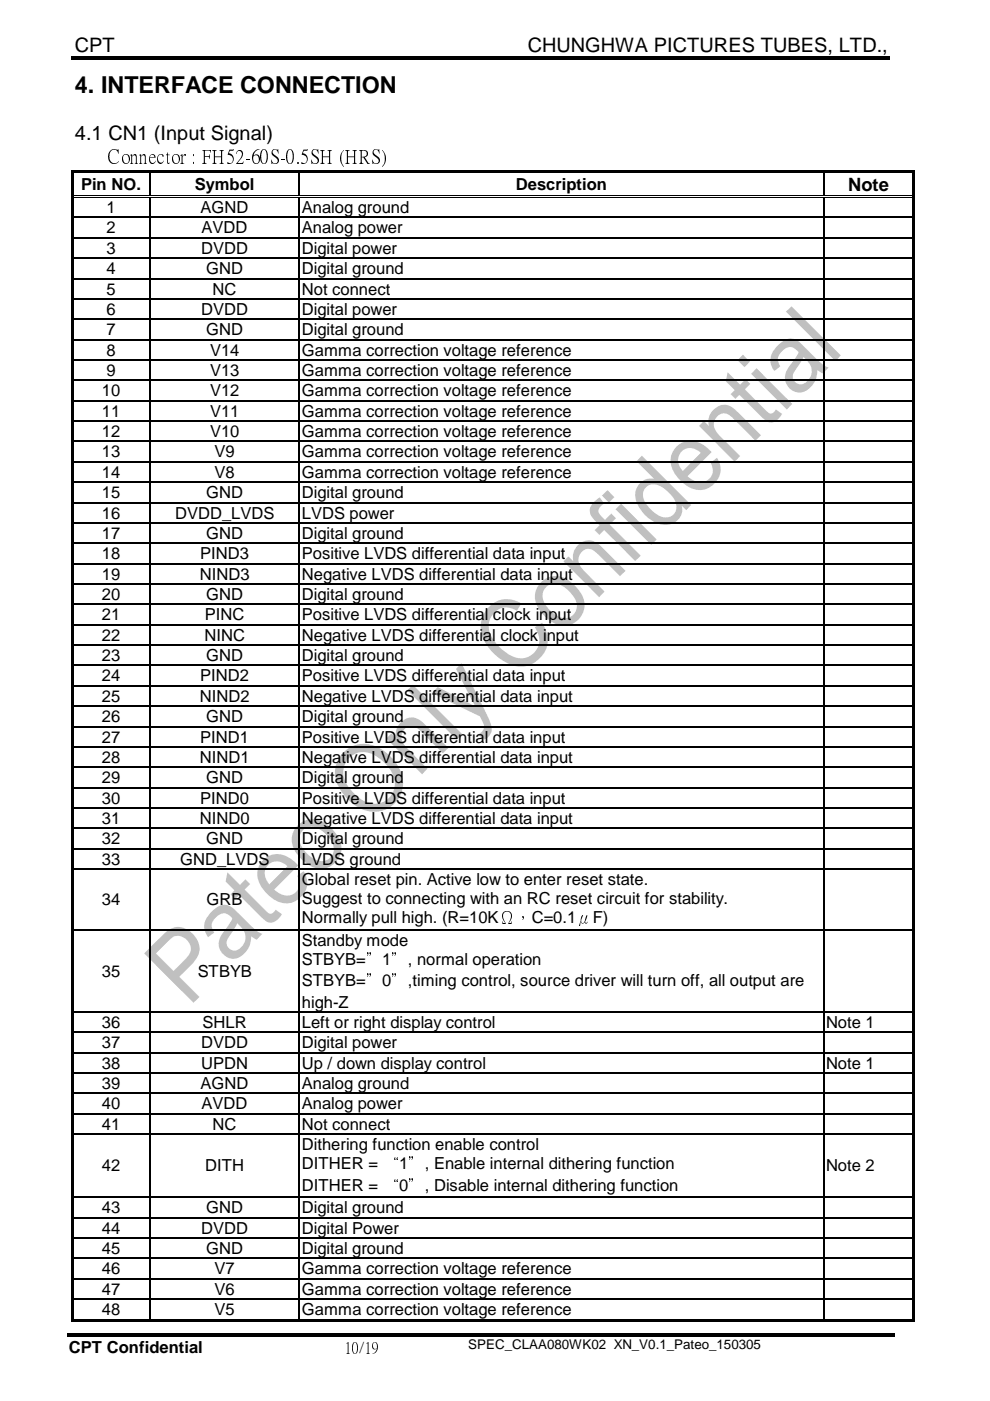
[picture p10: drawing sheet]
<svg xmlns="http://www.w3.org/2000/svg" width="210mm" height="297mm" viewBox="0 0 210 297" stroke-linecap="round" stroke-linejoin="round" font-family="sans-serif">
<path d="M15.1 11.9h82.1v.8h-82.1zM96.9 11.9h.8v.8h-.8zM97.7 11.9h91v.8h-91zM14.1 282.7h40.5v.7h-40.5zM54.6 282.7h.7v.7h-.7zM55.3 282.7h43.3v.7h-43.3zM98.6 282.7h.8v.7h-.8zM99.4 282.7h90.2v.7h-90.2z" fill="#000"/>
<g fill="#c0c0c0">
<path d="M30.6 202.1l3-3a6.2 6.2 0 0 1 4.1-2.6 4.9 4.9 0 0 1 4.5 5.5 13.8 13.8 0 0 1-3.8 4.7l-.4 .4 4.3 4.3-1.3 1.2zM33.9 201.3l-.8 .8 3.7 3.8 .8-.8a11.2 11.2 0 0 0 2.8-3.5 2.73 2.73 0 0 0-3.9-2.8z" fill-rule="evenodd"/>
<path d="M44.9 193.3a3.1 3.1 0 0 1 4.2-.9l3.6 3.4a8.1 8.1 0 0 0 2.9 2.2l-1.2 1.2-1.1-.7a4.6 4.6 0 0 1-3.8 4.8 3.3 3.3 0 0 1-3-2.1 3.3 3.3 0 0 1 .9-3.6l1.9-2.9a2.06 2.06 0 0 0-3.5-.2 2.17 2.17 0 0 0-.4 3.2l-1.3 1a3.8 3.8 0 0 1 .8-5.4zM50.3 195.7l-1.4 2.4a2.22 2.22 0 0 0-.6 2.7 1.79 1.79 0 0 0 3.1-.2 3.1 3.1 0 0 0-.8-4.6z" fill-rule="evenodd"/>
<path d="M48.2 185l2.7 2.6 1.1-1.2 .8 .8 .2 .3-1.1 1.1 2.7 2.8a9 9 0 0 0 2.6 2.3 1.38 1.38 0 0 0 1.3-.8l1.3 .9a2.55 2.55 0 0 1-3.3 1.6l-5.8-5.6-.8 .8-1-1 .8-.8-1.9-1.9z" fill-rule="evenodd"/>
<path d="M55.8 182.3a4.6 4.6 0 0 1 6.6 .3l.8 .9-5.1 5.1a3.2 3.2 0 0 0 5 .2 2.79 2.79 0 0 0-.1-3.1l1.4-1a4.5 4.5 0 0 1-.9 5.7 4.5 4.5 0 0 1-5.8 0 6.5 6.5 0 0 1-3.1-6 4 4 0 0 1 1.2-2.1zM56.9 183.3a2.93 2.93 0 0 0 .2 4.2l3.9-3.9a2.9 2.9 0 0 0-4.1-.3z" fill-rule="evenodd"/>
<path d="M63.2 175a4.8 4.8 0 0 1 7 .6 5.2 5.2 0 0 1 2 5.6 4.4 4.4 0 0 1-7.2 1.9 6.4 6.4 0 0 1-3.1-5.7l.3-1zM64.2 176a3.2 3.2 0 0 0 .5 4.5 4.6 4.6 0 0 0 4.1 2 2.75 2.75 0 0 0 1.1-4.6 4.8 4.8 0 0 0-4.5-2.5z" fill-rule="evenodd"/>
<path d="M72.9 159.5a6.5 6.5 0 0 1 9 .1 8.4 8.4 0 0 1 3.5 7.2 6.2 6.2 0 0 1-10.1 4 9.2 9.2 0 0 1-4.3-7.3 5.8 5.8 0 0 1 1.9-4zM74 160.7a4.6 4.6 0 0 0 0 6.3 7.7 7.7 0 0 0 5.1 3.4 4.4 4.4 0 0 0 4.1-2.3 4.4 4.4 0 0 0-.3-4.7 7.8 7.8 0 0 0-6.1-3.9l-1.5 .3z" fill-rule="evenodd"/>
<path d="M85 153.2a3.2 3.2 0 0 1 5 .3l5.1 5.1-1.2 1.1-2.9-2.8a10.3 10.3 0 0 0-3.3-2.9 2.33 2.33 0 0 0-2.4 1.3 2.33 2.33 0 0 0 .4 2.6l4.9 5.1-1.1 1.2-7.6-7.6 1.1-1.1 1 1.1a3.4 3.4 0 0 1 1-3.4z" fill-rule="evenodd"/>
<path d="M86.4 146.3l1.1-1.1 10.5 10.5-1.2 1.1z" fill-rule="evenodd"/>
<path d="M92.8 145.7l8.1 4.2-4.2-8.1 1.2-1.2 4.6 9.4a9.8 9.8 0 0 1 1.7 5 2.61 2.61 0 0 1-1.5 1.8l-1.4-1.1a1.85 1.85 0 0 0 .9-2.9l-.4-.9-10.2-5z" fill-rule="evenodd"/>
<path d="M103.7 128.7a5.3 5.3 0 0 1 6.8-.8l-.9 1.6a3.9 3.9 0 0 0-4.7 .3 3.9 3.9 0 0 0-1 4.5 9.2 9.2 0 0 0 6.2 5.3 4 4 0 0 0 3.9-2.2 4 4 0 0 0-.6-4.4l1.5-1a5.8 5.8 0 0 1-.5 7.6 5.8 5.8 0 0 1-7.5 .6 9.8 9.8 0 0 1-5-6.9 6 6 0 0 1 1.8-4.6z" fill-rule="evenodd"/>
<path d="M114.7 123.4a4.6 4.6 0 0 1 6.6 .2 5.8 5.8 0 0 1 2.5 5.6 4.4 4.4 0 0 1-7.3 2.4 6.3 6.3 0 0 1-3.1-5.7l.3-1.1zM115.8 124.5a3.2 3.2 0 0 0 .4 4.4 4.8 4.8 0 0 0 4.2 2.1 2.78 2.78 0 0 0 1.1-4.7 4.8 4.8 0 0 0-4.5-2.5z" fill-rule="evenodd"/>
<path d="M122.5 115.6a3.2 3.2 0 0 1 5.1 .4l5 5-1.2 1.2-2.8-2.9a10.3 10.3 0 0 0-3.3-2.9 2.32 2.32 0 0 0-2.4 1.3 2.32 2.32 0 0 0 .4 2.7l4.9 5-1.2 1.2-7.5-7.6 1-1 1.1 1a3.4 3.4 0 0 1 .9-3.4z" fill-rule="evenodd"/>
<path d="M125.9 106.4l1.3-.9 .9 1.3a1.65 1.65 0 0 0-1 2.1l1.2 1.3 1.3-1.3 1 1-1.4 1.3 6.6 6.6-1.1 1.2-6.6-6.6-1 1-1-1 1-1-.4-.4a3.5 3.5 0 0 1-1.6-3.4z" fill-rule="evenodd"/>
<path d="M127.6 105.1l1.2-1.2 1.5 1.5-1.2 1.2zM131.1 107.4l.6-.6 7.5 7.6-1.1 1.1-7.6-7.5z" fill-rule="evenodd"/>
<path d="M136.1 96.6l10.5 10.5-1.1 1.1-1-1a3.5 3.5 0 0 1-4.7 3.9 7.6 7.6 0 0 1-5.1-6.2 3.4 3.4 0 0 1 4-3.4l-3.7-3.7zM136.9 103.3a2.72 2.72 0 0 0 .3 3.8 5.1 5.1 0 0 0 4.5 2.6 2.37 2.37 0 0 0 1.2-3.9 6.3 6.3 0 0 0-4.4-3.1 2.02 2.02 0 0 0-1.6 .6z" fill-rule="evenodd"/>
<path d="M143.5 94.7a4.6 4.6 0 0 1 6.5 .3l.9 .8-5.1 5.2a3.3 3.3 0 0 0 4.6 .5 2.66 2.66 0 0 0 .3-3.4l1.3-1a4.5 4.5 0 0 1-.8 5.7 4.5 4.5 0 0 1-5.9 0 6.5 6.5 0 0 1-3-6 4.4 4.4 0 0 1 1.2-2.1zM144.5 95.7a2.88 2.88 0 0 0 .3 4.2l3.8-3.9a2.9 2.9 0 0 0-4.1-.3z" fill-rule="evenodd"/>
<path d="M151.3 86.9a3.1 3.1 0 0 1 5 .3l5 5.1-1.1 1.2-2.9-2.9a10.9 10.9 0 0 0-3.3-2.9 2.36 2.36 0 0 0-2.4 1.3 2.36 2.36 0 0 0 .4 2.7l4.9 5-1.2 1.2-7.5-7.6 1-1.1 1.1 1.1a3.3 3.3 0 0 1 1-3.4z" fill-rule="evenodd"/>
<path d="M154.3 78.9l2.6 2.7 1.2-1.2 1 1-1.2 1.1 4.8 4.8a1.03 1.03 0 0 0 1 .3 1.03 1.03 0 0 0 .8-.8l1.3 1a2.48 2.48 0 0 1-3.3 1.5l-5.7-5.6-.9 .9-1-1 .9-.9-1.9-1.8z" fill-rule="evenodd"/>
<path d="M157.5 75.2l1.5 1.5-1.1 1.2-1.5-1.5zM160.4 78.1l7.6 7.5-1.2 1.2-7.5-7.6z" fill-rule="evenodd"/>
<path d="M164.9 73.2a3.4 3.4 0 0 1 3.7-1.2 15.6 15.6 0 0 1 3.5 3.1l.6 .6a7.7 7.7 0 0 0 3 2.2l-1.2 1.3-1.2-.8a4.6 4.6 0 0 1-3.8 4.8 3.3 3.3 0 0 1-2.9-2.1 3.3 3.3 0 0 1 .8-3.5l1.3-1.8 .6-1.1a2.07 2.07 0 0 0-3.5-.2 2.22 2.22 0 0 0-.4 3.2l-1.2 1a3.8 3.8 0 0 1 .7-5.5zM170.3 75.7l-.7 1.4a5.6 5.6 0 0 0-1.5 2.8 1.76 1.76 0 0 0 1.4 1.6 1.76 1.76 0 0 0 1.9-1 3.1 3.1 0 0 0-.7-4.5z" fill-rule="evenodd"/>
<path d="M166.6 66.1l1.2-1.2 10.5 10.5-1.2 1.1z" fill-rule="evenodd"/>
</g>
<g fill="#000">
<path d="M15.1 36.1h.5v.6h-.5zM15.1 36.1h.5v.5h-.5zM15.6 36.1h16v.5h-16zM31.6 36.6l.3 .1zM31.6 36.1h.5v.5h-.5zM32.1 36.1h31.3v.5h-31.3zM63.4 36.6l.2 .1zM63.4 36.1h.5v.5h-.5zM63.9 36.1h110.6v.5h-110.6zM174.5 36.6l.3 .1zM174.5 36.1h.5v.5h-.5zM175 36.1h18.4v.5h-18.4z"/>
<path d="M193.4 36.1h.5v.6h-.5zM193.4 36.1h.5v.5h-.5zM15.1 36.7h.5v4.7h-.5zM15.1 41.4h.5v.5h-.5zM15.1 41.9h.5v4.1h-.5zM15.1 46h.5v.2h-.5zM15.1 46.2h.5v4.1h-.5zM15.1 50.3h.5v.2h-.5zM15.1 50.5h.5v4.1h-.5zM15.1 54.6h.5v.3h-.5zM15.1 54.9h.5v4h-.5zM15.1 58.9h.5v.3h-.5z"/>
<path d="M31.6 41.9h.3zM31.6 41.4h.5v.1h-.5zM31.6 41.7h.5v.2h-.5zM31.6 46h.3v.2h-.3zM31.6 50.3h.3v.2h-.3zM31.6 54.6h.3v.3h-.3zM31.6 58.9h.3v.3h-.3zM63.4 41.9h.2zM63.4 41.4h.5v.1h-.5zM63.4 41.7h.5v.2h-.5zM63.4 46h.2v.2h-.2zM63.4 50.3h.2v.2h-.2z"/>
<path d="M63.4 54.6h.2v.3h-.2zM63.4 58.9h.2v.3h-.2zM174.5 41.9h.3zM174.5 41.4h.5v.1h-.5zM174.5 41.7h.5v.2h-.5zM174.5 46h.3v.2h-.3zM174.5 50.3h.3v.2h-.3zM174.5 54.6h.3v.3h-.3zM174.5 58.9h.3v.3h-.3zM193.4 36.7h.5v4.7h-.5zM193.4 41.4h.5v.5h-.5zM193.4 41.9h.5v4.1h-.5z"/>
<path d="M193.4 46h.5v.2h-.5zM193.4 46.2h.5v4.1h-.5zM193.4 50.3h.5v.2h-.5zM193.4 50.5h.5v4.1h-.5zM193.4 54.6h.5v.3h-.5zM193.4 54.9h.5v4h-.5zM193.4 58.9h.5v.3h-.5zM15.1 59.2h.5v4h-.5zM15.1 63.2h.5v.3h-.5zM15.1 63.5h.5v4.1h-.5zM15.1 67.6h.5v.2h-.5zM15.1 67.8h.5v4.1h-.5z"/>
<path d="M15.1 71.9h.5v.2h-.5zM15.1 72.1h.5v4.1h-.5zM15.1 76.2h.5v.3h-.5zM31.6 63.2h.3v.3h-.3zM31.6 67.6h.3v.2h-.3zM31.6 71.9h.3v.2h-.3zM31.6 76.2h.3v.3h-.3zM63.4 63.2h.2v.3h-.2zM63.4 67.6h.2v.2h-.2zM63.4 71.9h.2v.2h-.2zM63.4 76.2h.2v.3h-.2zM174.5 63.2h.3v.3h-.3z"/>
<path d="M174.5 67.6h.3v.2h-.3zM174.5 71.9h.3v.2h-.3zM174.5 76.2h.3v.3h-.3zM193.4 59.2h.5v4h-.5zM193.4 63.2h.5v.3h-.5zM193.4 63.5h.5v4.1h-.5zM193.4 67.6h.5v.2h-.5zM193.4 67.8h.5v4.1h-.5zM193.4 71.9h.5v.2h-.5zM193.4 72.1h.5v4.1h-.5zM193.4 76.2h.5v.3h-.5zM15.1 76.5h.5v4h-.5z"/>
<path d="M15.1 80.5h.5v.3h-.5zM15.1 80.8h.5v4h-.5zM15.1 84.8h.5v.3h-.5zM15.1 85.1h.5v4.1h-.5zM15.1 89.2h.5v.2h-.5zM15.1 89.4h.5v4.1h-.5zM15.1 93.5h.5v.2h-.5zM15.1 93.7h.5v4.1h-.5zM15.1 97.8h.5v.2h-.5zM31.6 80.5h.3v.3h-.3zM31.6 84.8h.3v.3h-.3zM31.6 89.2h.3v.2h-.3z"/>
<path d="M31.6 93.5h.3v.2h-.3zM31.6 97.8h.3v.2h-.3zM63.4 80.5h.2v.3h-.2zM63.4 84.8h.2v.3h-.2zM63.4 89.2h.2v.2h-.2zM63.4 93.5h.2v.2h-.2zM63.4 97.8h.2v.2h-.2zM174.5 80.5h.3v.3h-.3zM174.5 84.8h.3v.3h-.3zM174.5 89.2h.3v.2h-.3zM174.5 93.5h.3v.2h-.3zM174.5 97.8h.3v.2h-.3z"/>
<path d="M193.4 76.5h.5v4h-.5zM193.4 80.5h.5v.3h-.5zM193.4 80.8h.5v4h-.5zM193.4 84.8h.5v.3h-.5zM193.4 85.1h.5v4.1h-.5zM193.4 89.2h.5v.2h-.5zM193.4 89.4h.5v4.1h-.5zM193.4 93.5h.5v.2h-.5zM193.4 93.7h.5v4.1h-.5zM193.4 97.8h.5v.2h-.5zM15.1 98h.5v4.1h-.5zM15.1 102.1h.5v.3h-.5z"/>
<path d="M15.1 102.4h.5v4h-.5zM15.1 106.4h.5v.3h-.5zM15.1 106.7h.5v4h-.5zM15.1 110.7h.5v.3h-.5zM15.1 111h.5v4.1h-.5zM15.1 115.1h.5v.2h-.5zM15.1 115.3h.5v4.1h-.5zM15.1 119.4h.5v.2h-.5zM31.6 102.1h.3v.3h-.3zM31.6 106.4h.3v.3h-.3zM31.6 110.7h.3v.3h-.3zM31.6 115.1h.3v.2h-.3z"/>
<path d="M31.6 119.4h.3v.2h-.3zM63.4 102.1h.2v.3h-.2zM63.4 106.4h.2v.3h-.2zM63.4 110.7h.2v.3h-.2zM63.4 115.1h.2v.2h-.2zM63.4 119.4h.2v.2h-.2zM174.5 102.1h.3v.3h-.3zM174.5 106.4h.3v.3h-.3zM174.5 110.7h.3v.3h-.3zM174.5 115.1h.3v.2h-.3zM174.5 119.4h.3v.2h-.3zM193.4 98h.5v4.1h-.5z"/>
<path d="M193.4 102.1h.5v.3h-.5zM193.4 102.4h.5v4h-.5zM193.4 106.4h.5v.3h-.5zM193.4 106.7h.5v4h-.5zM193.4 110.7h.5v.3h-.5zM193.4 111h.5v4.1h-.5zM193.4 115.1h.5v.2h-.5zM193.4 115.3h.5v4.1h-.5zM193.4 119.4h.5v.2h-.5zM15.1 119.6h.5v4.1h-.5zM15.1 123.7h.5v.3h-.5zM15.1 124h.5v4h-.5z"/>
<path d="M15.1 128h.5v.3h-.5zM15.1 128.3h.5v4h-.5zM15.1 132.3h.5v.3h-.5zM15.1 132.6h.5v4.1h-.5zM15.1 136.7h.5v.2h-.5zM31.6 123.7h.3v.3h-.3zM31.6 128h.3v.3h-.3zM31.6 132.3h.3v.3h-.3zM31.6 136.7h.3v.2h-.3zM63.4 123.7h.2v.3h-.2zM63.4 128h.2v.3h-.2zM63.4 132.3h.2v.3h-.2z"/>
<path d="M63.4 136.7h.2v.2h-.2zM174.5 123.7h.3v.3h-.3zM174.5 128h.3v.3h-.3zM174.5 132.3h.3v.3h-.3zM174.5 136.7h.3v.2h-.3zM193.4 119.6h.5v4.1h-.5zM193.4 123.7h.5v.3h-.5zM193.4 124h.5v4h-.5zM193.4 128h.5v.3h-.5zM193.4 128.3h.5v4h-.5zM193.4 132.3h.5v.3h-.5zM193.4 132.6h.5v4.1h-.5z"/>
<path d="M193.4 136.7h.5v.2h-.5zM15.1 136.9h.5v4.1h-.5zM15.1 141h.5v.2h-.5zM15.1 141.2h.5v4.1h-.5zM15.1 145.3h.5v.2h-.5zM15.1 145.5h.5v4.1h-.5zM15.1 149.6h.5v.3h-.5zM15.1 149.9h.5v4h-.5zM15.1 153.9h.5v.3h-.5zM15.1 154.2h.5v4h-.5zM15.1 158.2h.5v.3h-.5zM31.6 141h.3v.2h-.3z"/>
<path d="M31.6 145.3h.3v.2h-.3zM31.6 149.6h.3v.3h-.3zM31.6 153.9h.3v.3h-.3zM31.6 158.2h.3v.3h-.3zM63.4 141h.2v.2h-.2zM63.4 145.3h.2v.2h-.2zM63.4 149.6h.2v.3h-.2zM63.4 153.9h.2v.3h-.2zM63.4 158.2h.2v.3h-.2zM174.5 141h.3v.2h-.3zM174.5 145.3h.3v.2h-.3zM174.5 149.6h.3v.3h-.3z"/>
<path d="M174.5 153.9h.3v.3h-.3zM174.5 158.2h.3v.3h-.3zM193.4 136.9h.5v4.1h-.5zM193.4 141h.5v.2h-.5zM193.4 141.2h.5v4.1h-.5zM193.4 145.3h.5v.2h-.5zM193.4 145.5h.5v4.1h-.5zM193.4 149.6h.5v.3h-.5zM193.4 149.9h.5v4h-.5zM193.4 153.9h.5v.3h-.5zM193.4 154.2h.5v4h-.5zM193.4 158.2h.5v.3h-.5z"/>
<path d="M15.1 158.5h.5v4.1h-.5zM15.1 162.6h.5v.2h-.5zM15.1 162.8h.5v4.1h-.5zM15.1 166.9h.5v.2h-.5zM15.1 167.1h.5v4.1h-.5zM15.1 171.2h.5v.2h-.5zM15.1 171.4h.5v4.1h-.5zM15.1 175.5h.5v.3h-.5zM15.1 175.8h.5v4h-.5zM31.6 162.6h.3v.2h-.3zM31.6 166.9h.3v.2h-.3zM31.6 171.2h.3v.2h-.3z"/>
<path d="M31.6 175.5h.3v.3h-.3zM63.4 162.6h.2v.2h-.2zM63.4 166.9h.2v.2h-.2zM63.4 171.2h.2v.2h-.2zM63.4 175.5h.2v.3h-.2zM174.5 162.6h.3v.2h-.3zM174.5 166.9h.3v.2h-.3zM174.5 171.2h.3v.2h-.3zM174.5 175.5h.3v.3h-.3zM193.4 158.5h.5v4.1h-.5zM193.4 162.6h.5v.2h-.5zM193.4 162.8h.5v4.1h-.5z"/>
<path d="M193.4 166.9h.5v.2h-.5zM193.4 167.1h.5v4.1h-.5zM193.4 171.2h.5v.2h-.5zM193.4 171.4h.5v4.1h-.5zM193.4 175.5h.5v.3h-.5zM193.4 175.8h.5v4h-.5zM15.1 179.8h.5v.3h-.5zM15.1 180.1h.5v4h-.5zM15.1 184.1h.5v.3h-.5zM15.1 184.4h.5v12.6h-.5zM15.1 197h.5v.3h-.5zM31.6 179.8h.3v.3h-.3z"/>
<path d="M31.6 184.1h.3v.3h-.3zM31.6 197h.3v.3h-.3zM63.4 179.8h.2v.3h-.2zM63.4 184.1h.2v.3h-.2zM63.4 197h.2v.3h-.2zM174.5 179.8h.3v.3h-.3zM174.5 184.1h.3v.3h-.3zM174.5 197h.3v.3h-.3zM193.4 179.8h.5v.3h-.5zM193.4 180.1h.5v4h-.5zM193.4 184.1h.5v.3h-.5zM193.4 184.4h.5v12.6h-.5z"/>
<path d="M193.4 197h.5v.3h-.5zM15.1 197.3h.5v17.1h-.5zM15.1 214.4h.5v.3h-.5zM15.1 214.7h.5v4h-.5zM15.1 218.7h.5v.3h-.5zM31.6 214.4h.3v.3h-.3zM31.6 218.7h.3v.3h-.3zM63.4 214.4h.2v.3h-.2zM63.4 218.7h.2v.3h-.2zM174.5 214.4h.3v.3h-.3zM174.5 218.7h.3v.3h-.3zM193.4 197.3h.5v17.1h-.5z"/>
<path d="M193.4 214.4h.5v.3h-.5zM193.4 214.7h.5v4h-.5zM193.4 218.7h.5v.3h-.5zM15.1 219h.5v4.1h-.5zM15.1 223.1h.5v.2h-.5zM15.1 223.3h.5v4.1h-.5zM15.1 227.4h.5v.2h-.5zM15.1 227.6h.5v4.1h-.5zM15.1 231.7h.5v.2h-.5zM15.1 231.9h.5v4.1h-.5zM15.1 236h.5v.3h-.5zM31.6 223.1h.3v.2h-.3z"/>
<path d="M31.6 227.4h.3v.2h-.3zM31.6 231.7h.3v.2h-.3zM31.6 236h.3v.3h-.3zM63.4 223.1h.2v.2h-.2zM63.4 227.4h.2v.2h-.2zM63.4 231.7h.2v.2h-.2zM63.4 236h.2v.3h-.2zM174.5 223.1h.3v.2h-.3zM174.5 227.4h.3v.2h-.3zM174.5 231.7h.3v.2h-.3zM174.5 236h.3v.3h-.3zM193.4 219h.5v4.1h-.5z"/>
<path d="M193.4 223.1h.5v.2h-.5zM193.4 223.3h.5v4.1h-.5zM193.4 227.4h.5v.2h-.5zM193.4 227.6h.5v4.1h-.5zM193.4 231.7h.5v.2h-.5zM193.4 231.9h.5v4.1h-.5zM193.4 236h.5v.3h-.5zM15.1 236.3h.5v4h-.5zM15.1 240.3h.5v.3h-.5zM15.1 240.6h.5v13.1h-.5zM15.1 253.7h.5v.3h-.5zM15.1 254h.5v4h-.5z"/>
<path d="M15.1 258h.5v.3h-.5zM31.6 240.3h.3v.3h-.3zM31.6 253.7h.3v.3h-.3zM31.6 258h.3v.3h-.3zM63.4 240.3h.2v.3h-.2zM63.4 253.7h.2v.3h-.2zM63.4 258h.2v.3h-.2zM174.5 240.3h.3v.3h-.3zM174.5 253.7h.3v.3h-.3zM174.5 258h.3v.3h-.3zM193.4 236.3h.5v4h-.5zM193.4 240.3h.5v.3h-.5z"/>
<path d="M193.4 240.6h.5v13.1h-.5zM193.4 253.7h.5v.3h-.5zM193.4 254h.5v4h-.5zM193.4 258h.5v.3h-.5zM15.1 258.3h.5v4h-.5zM15.1 262.3h.5v.3h-.5zM15.1 262.6h.5v4.1h-.5zM15.1 266.7h.5v.2h-.5zM15.1 266.9h.5v4.1h-.5zM15.1 271h.5v.2h-.5zM15.1 271.2h.5v4.1h-.5zM15.1 275.3h.5v.2h-.5z"/>
<path d="M15.1 275.5h.5v4.1h-.5zM31.6 262.3h.3v.3h-.3zM31.6 266.7h.3v.2h-.3zM31.6 271h.3v.2h-.3zM31.6 275.3h.3v.2h-.3zM63.4 262.3h.2v.3h-.2zM63.4 266.7h.2v.2h-.2zM63.4 271h.2v.2h-.2zM63.4 275.3h.2v.2h-.2zM174.5 262.3h.3v.3h-.3zM174.5 266.7h.3v.2h-.3zM174.5 271h.3v.2h-.3z"/>
<path d="M174.5 275.3h.3v.2h-.3zM193.4 258.3h.5v4h-.5zM193.4 262.3h.5v.3h-.5zM193.4 262.6h.5v4.1h-.5zM193.4 266.7h.5v.2h-.5zM193.4 266.9h.5v4.1h-.5zM193.4 271h.5v.2h-.5zM193.4 271.2h.5v4.1h-.5zM193.4 275.3h.5v.2h-.5zM193.4 275.5h.5v4.1h-.5zM15.1 279.6h.5v.5h-.5zM15.6 279.6h16v.5h-16z"/>
<path d="M31.6 279.6h.5v.5h-.5zM32.1 279.6h31.3v.5h-31.3zM63.4 279.6h.5v.5h-.5zM63.9 279.6h110.6v.5h-110.6zM174.5 279.6h.5v.5h-.5zM175 279.6h18.4v.5h-18.4zM193.4 279.6h.5v.5h-.5z"/>
</g>
<g fill="none" stroke="#000" stroke-width=".25">
<path d="M31.7 36.7v4.7M63.5 36.7v4.7M174.6 36.7v4.7M15.6 46.1h16M15.6 50.4h16M15.6 54.7h16M15.6 59.1h16M31.7 41.9v4.1M31.7 46.2v4.1M31.7 50.5v4.1M31.7 54.9v4M31.7 59.2v4"/>
<path d="M31.9 46.1h31.5M31.9 50.4h31.5M31.9 54.7h31.5M31.9 59.1h31.5M63.5 41.9v4.1M63.5 46.2v4.1M63.5 50.5v4.1M63.5 54.9v4M63.5 59.2v4M63.6 46.1h110.9M63.6 50.4h110.9M63.6 54.7h110.9"/>
<path d="M63.6 59.1h110.9M174.6 41.9v4.1M174.6 46.2v4.1M174.6 50.5v4.1M174.6 54.9v4M174.6 59.2v4M174.8 46.1h18.6M174.8 50.4h18.6M174.8 54.7h18.6M174.8 59.1h18.6M15.6 63.4h16M15.6 67.7h16"/>
<path d="M15.6 72h16M15.6 76.3h16M31.7 63.5v4.1M31.7 67.8v4.1M31.7 72.1v4.1M31.7 76.5v4M31.9 63.4h31.5M31.9 67.7h31.5M31.9 72h31.5M31.9 76.3h31.5M63.5 63.5v4.1M63.5 67.8v4.1"/>
<path d="M63.5 72.1v4.1M63.5 76.5v4M63.6 63.4h110.9M63.6 67.7h110.9M63.6 72h110.9M63.6 76.3h110.9M174.6 63.5v4.1M174.6 67.8v4.1M174.6 72.1v4.1M174.6 76.5v4M174.8 63.4h18.6M174.8 67.7h18.6"/>
<path d="M174.8 72h18.6M174.8 76.3h18.6M15.6 80.6h16M15.6 85h16M15.6 89.3h16M15.6 93.6h16M15.6 97.9h16M31.7 80.8v4M31.7 85.1v4.1M31.7 89.4v4.1M31.7 93.7v4.1M31.7 98v4.1"/>
<path d="M31.9 80.6h31.5M31.9 85h31.5M31.9 89.3h31.5M31.9 93.6h31.5M31.9 97.9h31.5M63.5 80.8v4M63.5 85.1v4.1M63.5 89.4v4.1M63.5 93.7v4.1M63.5 98v4.1M63.6 80.6h110.9M63.6 85h110.9"/>
<path d="M63.6 89.3h110.9M63.6 93.6h110.9M63.6 97.9h110.9M174.6 80.8v4M174.6 85.1v4.1M174.6 89.4v4.1M174.6 93.7v4.1M174.6 98v4.1M174.8 80.6h18.6M174.8 85h18.6M174.8 89.3h18.6M174.8 93.6h18.6"/>
<path d="M174.8 97.9h18.6M15.6 102.2h16M15.6 106.6h16M15.6 110.9h16M15.6 115.2h16M15.6 119.5h16M31.7 102.4v4M31.7 106.7v4M31.7 111v4.1M31.7 115.3v4.1M31.7 119.6v4.1M31.9 102.2h31.5"/>
<path d="M31.9 106.6h31.5M31.9 110.9h31.5M31.9 115.2h31.5M31.9 119.5h31.5M63.5 102.4v4M63.5 106.7v4M63.5 111v4.1M63.5 115.3v4.1M63.5 119.6v4.1M63.6 102.2h110.9M63.6 106.6h110.9M63.6 110.9h110.9"/>
<path d="M63.6 115.2h110.9M63.6 119.5h110.9M174.6 102.4v4M174.6 106.7v4M174.6 111v4.1M174.6 115.3v4.1M174.6 119.6v4.1M174.8 102.2h18.6M174.8 106.6h18.6M174.8 110.9h18.6M174.8 115.2h18.6M174.8 119.5h18.6"/>
<path d="M15.6 123.8h16M15.6 128.1h16M15.6 132.5h16M15.6 136.8h16M31.7 124v4M31.7 128.3v4M31.7 132.6v4.1M31.7 136.9v4.1M31.9 123.8h31.5M31.9 128.1h31.5M31.9 132.5h31.5M31.9 136.8h31.5"/>
<path d="M63.5 124v4M63.5 128.3v4M63.5 132.6v4.1M63.5 136.9v4.1M63.6 123.8h110.9M63.6 128.1h110.9M63.6 132.5h110.9M63.6 136.8h110.9M174.6 124v4M174.6 128.3v4M174.6 132.6v4.1M174.6 136.9v4.1"/>
<path d="M174.8 123.8h18.6M174.8 128.1h18.6M174.8 132.5h18.6M174.8 136.8h18.6M15.6 141.1h16M15.6 145.4h16M15.6 149.7h16M15.6 154.1h16M15.6 158.4h16M31.7 141.2v4.1M31.7 145.5v4.1M31.7 149.9v4"/>
<path d="M31.7 154.2v4M31.7 158.5v4.1M31.9 141.1h31.5M31.9 145.4h31.5M31.9 149.7h31.5M31.9 154.1h31.5M31.9 158.4h31.5M63.5 141.2v4.1M63.5 145.5v4.1M63.5 149.9v4M63.5 154.2v4M63.5 158.5v4.1"/>
<path d="M63.6 141.1h110.9M63.6 145.4h110.9M63.6 149.7h110.9M63.6 154.1h110.9M63.6 158.4h110.9M174.6 141.2v4.1M174.6 145.5v4.1M174.6 149.9v4M174.6 154.2v4M174.6 158.5v4.1M174.8 141.1h18.6M174.8 145.4h18.6"/>
<path d="M174.8 149.7h18.6M174.8 154.1h18.6M174.8 158.4h18.6M15.6 162.7h16M15.6 167h16M15.6 171.3h16M15.6 175.6h16M15.6 180h16M31.7 162.8v4.1M31.7 167.1v4.1M31.7 171.4v4.1M31.7 175.8v4"/>
<path d="M31.9 162.7h31.5M31.9 167h31.5M31.9 171.3h31.5M31.9 175.6h31.5M31.9 180h31.5M63.5 162.8v4.1M63.5 167.1v4.1M63.5 171.4v4.1M63.5 175.8v4M63.6 162.7h110.9M63.6 167h110.9M63.6 171.3h110.9"/>
<path d="M63.6 175.6h110.9M63.6 180h110.9M174.6 162.8v4.1M174.6 167.1v4.1M174.6 171.4v4.1M174.6 175.8v4M174.8 162.7h18.6M174.8 167h18.6M174.8 171.3h18.6M174.8 175.6h18.6M174.8 180h18.6M15.6 184.3h16"/>
<path d="M15.6 197.1h16M31.7 180.1v4M31.7 184.4v12.6M31.7 197.3v17.1M31.9 184.3h31.5M31.9 197.1h31.5M63.5 180.1v4M63.5 184.4v12.6M63.5 197.3v17.1M63.6 184.3h110.9M63.6 197.1h110.9M174.6 180.1v4"/>
<path d="M174.6 184.4v12.6M174.6 197.3v17.1M174.8 184.3h18.6M174.8 197.1h18.6M15.6 214.5h16M15.6 218.9h16M31.7 214.7v4M31.7 219v4.1M31.9 214.5h31.5M31.9 218.9h31.5M63.5 214.7v4M63.5 219v4.1"/>
<path d="M63.6 214.5h110.9M63.6 218.9h110.9M174.6 214.7v4M174.6 219v4.1M174.8 214.5h18.6M174.8 218.9h18.6M15.6 223.2h16M15.6 227.5h16M15.6 231.8h16M15.6 236.1h16M31.7 223.3v4.1M31.7 227.6v4.1"/>
<path d="M31.7 231.9v4.1M31.7 236.3v4M31.9 223.2h31.5M31.9 227.5h31.5M31.9 231.8h31.5M31.9 236.1h31.5M63.5 223.3v4.1M63.5 227.6v4.1M63.5 231.9v4.1M63.5 236.3v4M63.6 223.2h110.9M63.6 227.5h110.9"/>
<path d="M63.6 231.8h110.9M63.6 236.1h110.9M174.6 223.3v4.1M174.6 227.6v4.1M174.6 231.9v4.1M174.6 236.3v4M174.8 223.2h18.6M174.8 227.5h18.6M174.8 231.8h18.6M174.8 236.1h18.6M15.6 240.5h16M15.6 253.8h16"/>
<path d="M15.6 258.1h16M31.7 240.6v13.1M31.7 254v4M31.7 258.3v4M31.9 240.5h31.5M31.9 253.8h31.5M31.9 258.1h31.5M63.5 240.6v13.1M63.5 254v4M63.5 258.3v4M63.6 240.5h110.9M63.6 253.8h110.9"/>
<path d="M63.6 258.1h110.9M174.6 240.6v13.1M174.6 254v4M174.6 258.3v4M174.8 240.5h18.6M174.8 253.8h18.6M174.8 258.1h18.6M15.6 262.5h16M15.6 266.8h16M15.6 271.1h16M15.6 275.4h16M31.7 262.6v4.1"/>
<path d="M31.7 266.9v4.1M31.7 271.2v4.1M31.7 275.5v4.1M31.9 262.5h31.5M31.9 266.8h31.5M31.9 271.1h31.5M31.9 275.4h31.5M63.5 262.6v4.1M63.5 266.9v4.1M63.5 271.2v4.1M63.5 275.5v4.1M63.6 262.5h110.9"/>
<path d="M63.6 266.8h110.9M63.6 271.1h110.9M63.6 275.4h110.9M174.6 262.6v4.1M174.6 266.9v4.1M174.6 271.2v4.1M174.6 275.5v4.1M174.8 262.5h18.6M174.8 266.8h18.6M174.8 271.1h18.6M174.8 275.4h18.6"/>
</g>
<path d="M15.6 41.4h16M15.6 41.8h16M32.1 41.4h31.3M32.1 41.8h31.3M63.9 41.4h110.6M63.9 41.8h110.6M175 41.4h18.4M175 41.8h18.4" fill="none" stroke="#000" stroke-width=".21"/>
<text font-size="5" x="15.9" y="19.8">4. INTERFACE CONNECTION</text>
<g font-size="4.2">
<text x="15.9" y="10.9">CPT</text>
<text x="111.9" y="10.9">CHUNGHWA PICTURES TUBES, LTD.,</text>
<text x="15.9" y="29.7">4.1 CN1 (Input Signal)</text>
<text x="22.9" y="34.6">Connector : FH52-60S-0.5SH (HRS)</text>
</g>
<text font-size="3.9" x="179.8" y="40.4">Note</text>
<g font-size="3.5">
<text x="17.2" y="40.3">Pin NO.</text>
<text x="41.3" y="40.3">Symbol</text>
<text x="109.4" y="40.3">Description</text>
<text x="22.6" y="45.2">1</text>
<text x="42.5" y="45.2">AGND</text>
<text x="64" y="45.2">Analog ground</text>
<text x="22.6" y="49.5">2</text>
<text x="22.6" y="53.8">3</text>
<text x="42.7" y="53.8">DVDD</text>
<text x="42.8" y="49.5">AVDD</text>
<text x="64" y="49.5">Analog power</text>
<text x="64" y="53.8">Digital power</text>
<text x="22.6" y="58.1">4</text>
<text x="43.7" y="58.1">GND</text>
<text x="64" y="58.1">Digital ground</text>
<text x="22.6" y="62.4">5</text>
<text x="45.1" y="62.4">NC</text>
<text x="64" y="62.4">Not connect</text>
<text x="22.6" y="66.8">6</text>
<text x="22.6" y="71.1">7</text>
<text x="42.7" y="66.8">DVDD</text>
<text x="43.7" y="71.1">GND</text>
<text x="64" y="66.8">Digital power</text>
<text x="64" y="71.1">Digital ground</text>
<text x="22.6" y="75.4">8</text>
<text x="44.5" y="75.4">V14</text>
<text x="64" y="75.4">Gamma correction voltage reference</text>
<text x="22.6" y="79.7">9</text>
<text x="44.5" y="79.7">V13</text>
<text x="64" y="79.7">Gamma correction voltage reference</text>
<text x="21.6" y="84">10</text>
<text x="21.6" y="88.3">11</text>
<text x="44.5" y="84">V12</text>
<text x="44.5" y="88.3">V11</text>
<text x="64" y="84">Gamma correction voltage reference</text>
<text x="64" y="88.3">Gamma correction voltage reference</text>
<text x="21.6" y="92.7">12</text>
<text x="44.5" y="92.7">V10</text>
<text x="64" y="92.7">Gamma correction voltage reference</text>
<text x="21.6" y="97">13</text>
<text x="21.6" y="101.3">14</text>
<text x="45.5" y="97">V9</text>
<text x="45.5" y="101.3">V8</text>
<text x="64" y="97">Gamma correction voltage reference</text>
<text x="64" y="101.3">Gamma correction voltage reference</text>
<text x="21.6" y="105.6">15</text>
<text x="43.7" y="105.6">GND</text>
<text x="64" y="105.6">Digital ground</text>
<text x="21.6" y="109.9">16</text>
<text x="37.1" y="109.9">DVDD_LVDS</text>
<text x="64" y="109.9">LVDS power</text>
<text x="21.6" y="114.3">17</text>
<text x="21.6" y="118.6">18</text>
<text x="42.5" y="118.6">PIND3</text>
<text x="43.7" y="114.3">GND</text>
<text x="64" y="114.3">Digital ground</text>
<text x="64" y="118.6">Positive LVDS differential data input</text>
<text x="21.6" y="122.9">19</text>
<text x="42.4" y="122.9">NIND3</text>
<text x="64" y="122.9">Negative LVDS differential data input</text>
<text x="21.6" y="127.2">20</text>
<text x="21.6" y="131.5">21</text>
<text x="43.4" y="131.5">PINC</text>
<text x="43.7" y="127.2">GND</text>
<text x="64" y="127.2">Digital ground</text>
<text x="64" y="131.5">Positive LVDS differential clock input</text>
<text x="21.6" y="135.8">22</text>
<text x="43.3" y="135.8">NINC</text>
<text x="64" y="135.8">Negative LVDS differential clock input</text>
<text x="21.6" y="140.2">23</text>
<text x="43.7" y="140.2">GND</text>
<text x="64" y="140.2">Digital ground</text>
<text x="21.6" y="144.5">24</text>
<text x="21.6" y="148.8">25</text>
<text x="42.4" y="148.8">NIND2</text>
<text x="42.5" y="144.5">PIND2</text>
<text x="64" y="144.5">Positive LVDS differential data input</text>
<text x="64" y="148.8">Negative LVDS differential data input</text>
<text x="21.6" y="153.1">26</text>
<text x="43.7" y="153.1">GND</text>
<text x="64" y="153.1">Digital ground</text>
<text x="21.6" y="157.4">27</text>
<text x="21.6" y="161.8">28</text>
<text x="42.4" y="161.8">NIND1</text>
<text x="42.5" y="157.4">PIND1</text>
<text x="64" y="157.4">Positive LVDS differential data input</text>
<text x="64" y="161.8">Negative LVDS differential data input</text>
<text x="21.6" y="166.1">29</text>
<text x="43.7" y="166.1">GND</text>
<text x="64" y="166.1">Digital ground</text>
<text x="21.6" y="170.4">30</text>
<text x="42.5" y="170.4">PIND0</text>
<text x="64" y="170.4">Positive LVDS differential data input</text>
<text x="21.6" y="174.7">31</text>
<text x="21.6" y="179">32</text>
<text x="42.4" y="174.7">NIND0</text>
<text x="43.7" y="179">GND</text>
<text x="64" y="179">Digital ground</text>
<text x="64" y="174.7">Negative LVDS differential data input</text>
<text x="21.6" y="183.3">33</text>
<text x="38.2" y="183.3">GND_LVDS</text>
<text x="64" y="183.3">LVDS ground</text>
<text x="21.6" y="191.9">34</text>
<text x="43.8" y="191.9">GRB</text>
<text x="64" y="191.7">Suggest to connecting with an RC reset circuit for stability.</text>
<text x="64" y="187.7">Global reset pin. Active low to enter reset state.</text>
<text x="64" y="195.7">Normally pull high. (R=10KΩ，C=0.1μF)</text>
<text x="64" y="200.5">Standby mode</text>
<text x="21.6" y="207.1">35</text>
<text x="41.9" y="207.1">STBYB</text>
<text x="64" y="209.1">STBYB=”0”,timing control, source driver will turn off, all output are</text>
<text x="64" y="204.6">STBYB=”1”, normal operation</text>
<text x="64" y="213.6">high-Z</text>
<text x="21.6" y="217.9">36</text>
<text x="43" y="217.9">SHLR</text>
<text x="64" y="217.9">Left or right display control</text>
<text x="175.1" y="217.9">Note 1</text>
<text x="21.6" y="222.3">37</text>
<text x="21.6" y="226.6">38</text>
<text x="42.7" y="222.3">DVDD</text>
<text x="42.7" y="226.6">UPDN</text>
<text x="64" y="222.3">Digital power</text>
<text x="64" y="226.6">Up / down display control</text>
<text x="175.1" y="226.6">Note 1</text>
<text x="21.6" y="230.9">39</text>
<text x="42.5" y="230.9">AGND</text>
<text x="64" y="230.9">Analog ground</text>
<text x="21.6" y="235.2">40</text>
<text x="21.6" y="239.5">41</text>
<text x="42.8" y="235.2">AVDD</text>
<text x="45.1" y="239.5">NC</text>
<text x="64" y="239.5">Not connect</text>
<text x="64" y="235.2">Analog power</text>
<text x="64" y="243.8">Dithering function enable control</text>
<text x="21.6" y="248.4">42</text>
<text x="43.5" y="248.4">DITH</text>
<text x="64" y="247.9">DITHER = “1”, Enable internal dithering function</text>
<text x="175.1" y="248.4">Note 2</text>
<text x="21.6" y="257.2">43</text>
<text x="43.7" y="257.2">GND</text>
<text x="64" y="252.4">DITHER = “0”, Disable internal dithering function</text>
<text x="64" y="257.2">Digital ground</text>
<text x="21.6" y="261.5">44</text>
<text x="42.7" y="261.5">DVDD</text>
<text x="64" y="261.5">Digital Power</text>
<text x="21.6" y="265.9">45</text>
<text x="43.7" y="265.9">GND</text>
<text x="64" y="265.9">Digital ground</text>
<text x="21.6" y="270.2">46</text>
<text x="21.6" y="274.5">47</text>
<text x="45.5" y="270.2">V7</text>
<text x="45.5" y="274.5">V6</text>
<text x="64" y="270.2">Gamma correction voltage reference</text>
<text x="64" y="274.5">Gamma correction voltage reference</text>
<text x="21.6" y="278.8">48</text>
<text x="45.5" y="278.8">V5</text>
<text x="64" y="278.8">Gamma correction voltage reference</text>
<text x="14.6" y="286.9">CPT Confidential</text>
<text x="72.9" y="286.8">10/19</text>
</g>
<text font-size="2.8" x="99.3" y="286.1">SPEC_CLAA080WK02 XN_V0.1_Pateo_150305</text>
</svg>
